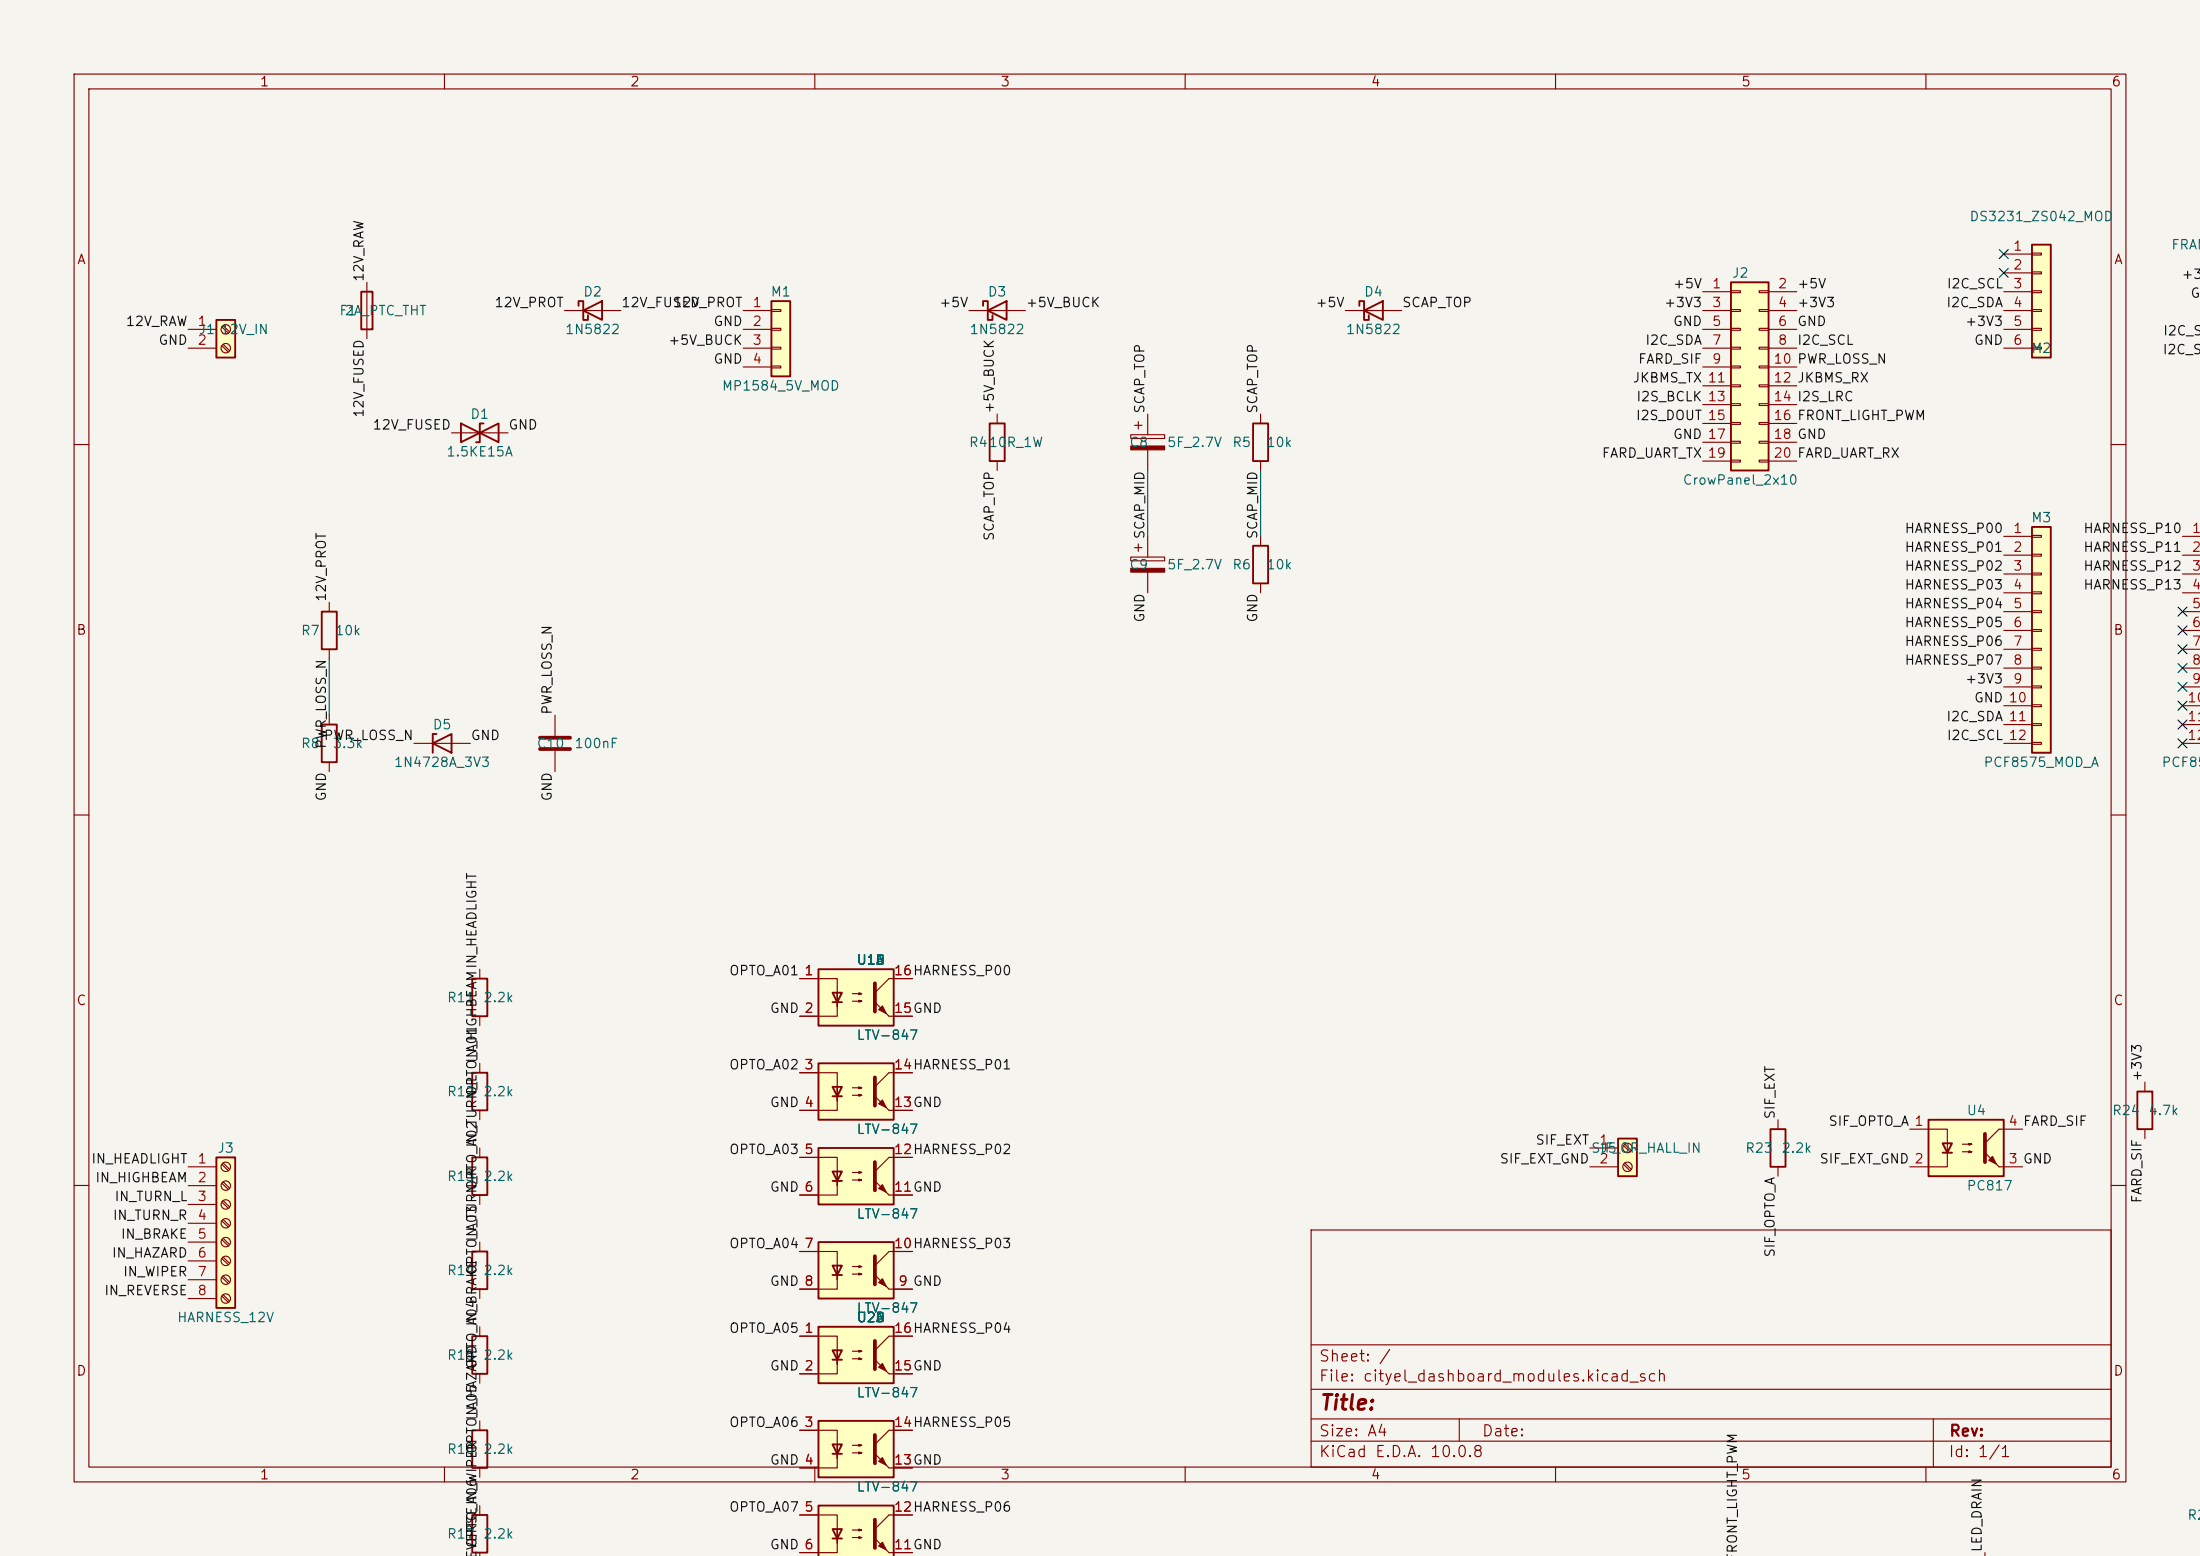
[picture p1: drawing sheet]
<svg xmlns="http://www.w3.org/2000/svg" width="297mm" height="210mm" viewBox="0 0 297 210" stroke-linecap="round" stroke-linejoin="round" font-family="sans-serif">
<path d="M0 0h297v210h-297z" fill="#f5f4ef" stroke="#f5f4ef" stroke-width=".14"/>
<g fill="none" stroke="#840000" stroke-width=".15">
<path d="M10 10h277v190h-277zM12 12h273v186h-273zM60 10v2M110 10v2M160 10v2M210 10v2M260 10v2M10 60h2M152.7 75.2h4.5v.5h-4.5zM153.2 73.9h1M153.7 73.4v1M154.9 72.4v2.8"/>
<path d="M154.9 77.2v2.8M285 60h2M74.9 96.5v2.8M10 110h2M74.9 101.3v2.8M285 110h2M10 160h2M177 166h108v32h-108zM285 160h2M60 198v2M110 198v2M160 198v2"/>
<path d="M177 194.5h108M177 191.5h108M177 187.5h108M177 181.5h108M197 191.5v3M210 198v2M260 198v2M261 191.5v6.5"/>
</g>
<path d="M72.9 99.6h4.1M72.9 101.1h4.1" fill="none" stroke="#840000" stroke-width=".51"/>
<path d="M152.7 76.7h4.5v.5h-4.5z" fill="#840000" stroke="#840000" stroke-width=".15"/>
<path d="M274.3 71.1h2.6v30.5h-2.6z" fill="#ffffc2"/>
<path d="M274.3 71.1h2.6v30.5h-2.6z" fill="none" stroke="#840000" stroke-width=".25"/>
<g fill="none" stroke="#840000" stroke-width=".15">
<path d="M152.7 58.7h4.5v.5h-4.5zM153.2 57.4h1M153.7 56.9v1M154.9 55.9v2.8M154.9 60.7v2.8M270.5 72.4h3.8M270.5 74.9h3.8M270.5 77.5h3.8M274.3 72.3h1.3v.2h-1.3zM274.3 74.8h1.3v.3h-1.3zM274.3 77.3h1.3v.3h-1.3zM274.3 79.9h1.3v.2h-1.3z"/>
<path d="M270.5 80h3.8M270.5 82.6h3.8M270.5 85.1h3.8M270.5 87.6h3.8M270.5 90.2h3.8M270.5 92.7h3.8M270.5 95.3h3.8M270.5 97.8h3.8M274.3 82.4h1.3v.3h-1.3zM274.3 85h1.3v.2h-1.3zM274.3 87.5h1.3v.3h-1.3zM274.3 90h1.3v.3h-1.3z"/>
<path d="M274.3 92.6h1.3v.2h-1.3zM274.3 95.1h1.3v.3h-1.3zM274.3 97.7h1.3v.2h-1.3zM270.5 100.3h3.8M274.3 100.2h1.3v.3h-1.3z"/>
</g>
<path d="M152.7 60.2h4.5v.5h-4.5z" fill="#840000" stroke="#840000" stroke-width=".15"/>
<path d="M218.4 153.7h2.6v5.1h-2.6z" fill="#ffffc2"/>
<path d="M169.2 57.2h2v5h-2zM183.5 41.3v-.7h.6v2.6h.7v-.7M184.1 41.9l2.6-1.3v2.6zM169.2 73.7h2v5h-2zM218.4 153.7h2.6v5.1h-2.6zM239 152.4h2v5.1h-2zM63.8 168.9h2v5.1h-2zM63.8 180.3h2v5.1h-2zM63.8 193h2v5.1h-2zM63.8 204.5h2v5.1h-2z" fill="none" stroke="#840000" stroke-width=".25"/>
<g fill="none" stroke="#840000" stroke-width=".15">
<path d="M170.2 55.9v1.3M181.6 41.9h7.6M170.2 62.2v1.3M170.2 72.4v1.3M170.2 78.7v1.3M294.6 72.4h2.5M294.6 74.9h2.5M294.6 77.5h2.5M294.6 80h2.5M294.6 82.6h2.5M294.6 85.1h2.5M294.6 87.6h2.5"/>
<path d="M294.6 90.2h2.5M294.6 92.7h2.5M294.6 95.3h2.5M294.6 97.8h2.5M294.6 100.3h2.5M214.6 154.9h3.8M214.6 157.5h3.8M219.2 154.6l.8 .8M219.2 157.1l.8 .9M219.4 154.4l.8 .9M219.4 157l.8 .8M240 151.1v1.3"/>
<path d="M240 157.5v1.3M64.8 167.6v1.3M64.8 174v1.3M64.8 179.1v1.2M64.8 185.4v1.3M64.8 191.8v1.2M64.8 198.1v1.3M64.8 203.2v1.3M64.8 209.6v.5"/>
<circle cx="219.7" cy="154.9" r=".63"/>
<circle cx="219.7" cy="157.5" r=".63"/>
</g>
<path d="M29.2 156.2h2.5v20.3h-2.5z" fill="#ffffc2"/>
<path d="M29.2 156.2h2.5v20.3h-2.5zM63.8 156.2h2v5.1h-2z" fill="none" stroke="#840000" stroke-width=".25"/>
<g fill="none" stroke="#840000" stroke-width=".15">
<path d="M25.4 157.5h3.8M29.9 157.1l.9 .9M29.9 159.7l.9 .8M30.1 157l.9 .8M30.1 159.5l.9 .9M64.8 154.9v1.3M25.4 160h3.8M25.4 162.6h3.8M25.4 165.1h3.8M25.4 167.6h3.8M25.4 170.2h3.8M25.4 172.7h3.8"/>
<path d="M25.4 175.3h3.8M29.9 162.2l.9 .9M29.9 164.8l.9 .8M29.9 167.3l.9 .8M29.9 169.8l.9 .9M29.9 172.4l.9 .8M29.9 174.9l.9 .9M30.1 162.1l.9 .8M30.1 164.6l.9 .8M30.1 167.1l.9 .9M30.1 169.7l.9 .8M30.1 172.2l.9 .9"/>
<path d="M30.1 174.8l.9 .8M64.8 161.3v1.3"/>
<circle cx="30.5" cy="157.5" r=".63"/>
<circle cx="30.5" cy="162.6" r=".63"/>
<circle cx="30.5" cy="160" r=".63"/>
<circle cx="30.5" cy="165.1" r=".63"/>
<circle cx="30.5" cy="170.2" r=".63"/>
<circle cx="30.5" cy="172.7" r=".63"/>
<circle cx="30.5" cy="175.3" r=".63"/>
<circle cx="30.5" cy="167.6" r=".63"/>
</g>
<path d="M110.5 179.1h10.1v7.6h-10.1z" fill="#ffffc2"/>
<path d="M63.8 132.1h2v5.1h-2zM63.8 144.8h2v5.1h-2zM110.5 179.1h10.1v7.6h-10.1zM112.4 182.2h1.3l-.7 1.3zM112.4 183.5h1.3" fill="none" stroke="#840000" stroke-width=".25"/>
<path d="M64.8 130.8v1.3M64.8 137.2v1.2M64.8 143.5v1.3M64.8 149.9v1.2M107.9 180.3h5.1v3.9v-2M113 183.5v1.9h-5.1M115.1 182.4h1.2l-.3 .1v-.3l.3 .2M115.1 183.4h1.2l-.3 .1v-.2l.3 .1M120 185.4h3.2M123.2 180.3h-3.2l-1.9 1.9" fill="none" stroke="#840000" stroke-width=".15"/>
<path d="M118.1 181v3.8" fill="none" stroke="#840000" stroke-width=".51"/>
<g fill="#840000" stroke="#840000" stroke-width=".15">
<path d="M118.6 184.5l.5-.5 .5 1z"/>
<path d="M118.1 183.5l1.9 1.9z"/>
</g>
<path d="M110.5 167.6h10.1v7.7h-10.1z" fill="#ffffc2"/>
<path d="M110.5 167.6h10.1v7.7h-10.1zM112.4 170.8h1.3l-.7 1.3zM112.4 172.1h1.3" fill="none" stroke="#840000" stroke-width=".25"/>
<path d="M107.9 168.9h5.1v3.8v-1.9M113 172.1v1.9h-5.1M115.1 170.9h1.2l-.3 .2v-.3l.3 .1M115.1 172h1.2l-.3 .1v-.3l.3 .2M120 174h3.2M123.2 168.9h-3.2l-1.9 1.9" fill="none" stroke="#840000" stroke-width=".15"/>
<path d="M118.1 169.5v3.9" fill="none" stroke="#840000" stroke-width=".51"/>
<g fill="#840000" stroke="#840000" stroke-width=".15">
<path d="M118.6 173.1l.5-.5 .5 1z"/>
<path d="M118.1 172.1l1.9 1.9z"/>
</g>
<path d="M110.5 154.9h10.1v7.7h-10.1z" fill="#ffffc2"/>
<path d="M110.5 154.9h10.1v7.7h-10.1zM112.4 158.1h1.3l-.7 1.3zM112.4 159.4h1.3" fill="none" stroke="#840000" stroke-width=".25"/>
<path d="M107.9 156.2h5.1v3.8v-1.9M113 159.4v1.9h-5.1M115.1 158.2h1.2l-.3 .2v-.3l.3 .1M115.1 159.3h1.2l-.3 .1v-.3l.3 .2M123.2 156.2h-3.2l-1.9 1.9M120 161.3h3.2" fill="none" stroke="#840000" stroke-width=".15"/>
<path d="M118.1 156.8v3.9" fill="none" stroke="#840000" stroke-width=".51"/>
<g fill="#840000" stroke="#840000" stroke-width=".15">
<path d="M118.6 160.4l.5-.5 .5 1z"/>
<path d="M118.1 159.4l1.9 1.9z"/>
</g>
<path d="M260.3 151.1h10.2v7.7h-10.2z" fill="#ffffc2"/>
<path d="M260.3 151.1h10.2v7.7h-10.2zM262.3 154.3h1.2l-.6 1.3zM262.3 155.6h1.2" fill="none" stroke="#840000" stroke-width=".25"/>
<path d="M257.8 152.4h5.1v5.1h-5.1M264.9 154.4h1.3l-.4 .2v-.3l.4 .1M264.9 155.4h1.3l-.4 .2v-.3l.4 .1M269.9 157.5h3.1M273 152.4h-3.1l-1.9 1.9" fill="none" stroke="#840000" stroke-width=".15"/>
<path d="M268 153v3.8" fill="none" stroke="#840000" stroke-width=".51"/>
<g fill="#840000" stroke="#840000" stroke-width=".15">
<path d="M268.5 156.6l.5-.5 .5 1z"/>
<path d="M268 155.6l1.9 1.9z"/>
</g>
<path d="M110.5 130.8h10.1v7.6h-10.1z" fill="#ffffc2"/>
<path d="M110.5 130.8h10.1v7.6h-10.1zM112.4 134h1.3l-.7 1.3zM112.4 135.3h1.3" fill="none" stroke="#840000" stroke-width=".25"/>
<path d="M107.9 132.1h5.1v3.8v-1.9M113 135.3v1.9h-5.1M115.1 134.1h1.2l-.3 .1v-.2l.3 .1M115.1 135.1h1.2l-.3 .2v-.3l.3 .1M120 137.2h3.2M123.2 132.1h-3.2l-1.9 1.9" fill="none" stroke="#840000" stroke-width=".15"/>
<path d="M118.1 132.7v3.8" fill="none" stroke="#840000" stroke-width=".51"/>
<g fill="#840000" stroke="#840000" stroke-width=".15">
<path d="M118.6 136.3l.5-.5 .5 1z"/>
<path d="M118.1 135.3l1.9 1.9z"/>
</g>
<path d="M274.3 33h2.6v15.3h-2.6z" fill="#ffffc2"/>
<path d="M274.3 33h2.6v15.3h-2.6z" fill="none" stroke="#840000" stroke-width=".25"/>
<path d="M270.5 34.3h3.8M270.5 36.8h3.8M270.5 39.4h3.8M274.3 34.2h1.3v.2h-1.3zM274.3 36.7h1.3v.3h-1.3zM274.3 39.2h1.3v.3h-1.3zM270.5 41.9h3.8M270.5 44.5h3.8M270.5 47h3.8M274.3 41.8h1.3v.2h-1.3zM274.3 44.3h1.3v.3h-1.3zM274.3 46.9h1.3v.2h-1.3z" fill="none" stroke="#840000" stroke-width=".15"/>
<path d="M110.5 143.5h10.1v7.6h-10.1z" fill="#ffffc2"/>
<path d="M110.5 143.5h10.1v7.6h-10.1zM112.4 146.7h1.3l-.7 1.3zM112.4 148h1.3M288.5 147.3h2.1v5.1h-2.1z" fill="none" stroke="#840000" stroke-width=".25"/>
<path d="M107.9 144.8h5.1v3.8v-1.9M113 148v1.9h-5.1M115.1 146.8h1.2l-.3 .1v-.2l.3 .1M115.1 147.8h1.2l-.3 .2v-.3l.3 .1M120 149.9h3.2M123.2 144.8h-3.2l-1.9 1.9M289.6 146.1v1.2M289.6 152.4v1.3" fill="none" stroke="#840000" stroke-width=".15"/>
<path d="M118.1 145.4v3.8" fill="none" stroke="#840000" stroke-width=".51"/>
<g fill="#840000" stroke="#840000" stroke-width=".15">
<path d="M118.6 149l.5-.5 .5 1z"/>
<path d="M118.1 148l1.9 1.9z"/>
</g>
<path d="M110.5 203.2h10.1v6.9h-10.1z" fill="#ffffc2"/>
<path d="M110.5 210.1v-6.9h10.1v6.9M112.4 206.4h1.3l-.7 1.2zM112.4 207.6h1.3" fill="none" stroke="#840000" stroke-width=".25"/>
<path d="M107.9 204.5h5.1v3.8v-1.9M113 207.6v2h-5.1M115.1 206.5h1.2l-.3 .1v-.2l.3 .1M115.1 207.5h1.2l-.3 .1v-.2l.3 .1M120 209.6h3.2M123.2 204.5h-3.2l-1.9 1.9M268 209.6v.5" fill="none" stroke="#840000" stroke-width=".15"/>
<path d="M118.1 205.1v3.8" fill="none" stroke="#840000" stroke-width=".51"/>
<g fill="#840000" stroke="#840000" stroke-width=".15">
<path d="M118.6 208.7l.5-.5 .5 1z"/>
<path d="M118.1 207.6l1.9 2z"/>
</g>
<path d="M233.7 38.1h5.1v25.4h-5.1z" fill="#ffffc2"/>
<path d="M233.7 38.1h5.1v25.4h-5.1z" fill="none" stroke="#840000" stroke-width=".25"/>
<g fill="none" stroke="#840000" stroke-width=".15">
<path d="M229.9 39.4h3.8M233.7 39.2h1.2v.3h-1.2zM237.5 39.2h1.3v.3h-1.3zM238.8 39.4h3.8M229.9 41.9h3.8M229.9 44.5h3.8M229.9 47h3.8M229.9 49.5h3.8M229.9 52.1h3.8M229.9 54.6h3.8M229.9 57.2h3.8M229.9 59.7h3.8"/>
<path d="M233.7 41.8h1.2v.2h-1.2zM233.7 44.3h1.2v.3h-1.2zM233.7 46.9h1.2v.2h-1.2zM233.7 49.4h1.2v.3h-1.2zM233.7 51.9h1.2v.3h-1.2zM233.7 54.5h1.2v.2h-1.2zM233.7 57h1.2v.3h-1.2zM233.7 59.6h1.2v.2h-1.2zM237.5 41.8h1.3v.2h-1.3zM237.5 44.3h1.3v.3h-1.3zM237.5 46.9h1.3v.2h-1.3zM237.5 49.4h1.3v.3h-1.3z"/>
<path d="M237.5 51.9h1.3v.3h-1.3zM237.5 54.5h1.3v.2h-1.3zM237.5 57h1.3v.3h-1.3zM237.5 59.6h1.3v.2h-1.3zM238.8 41.9h3.8M238.8 44.5h3.8M238.8 47h3.8M238.8 49.5h3.8M238.8 52.1h3.8M238.8 54.6h3.8M238.8 57.2h3.8M238.8 59.7h3.8"/>
<path d="M229.9 62.2h3.8M233.7 62.1h1.2v.3h-1.2zM237.5 62.1h1.3v.3h-1.3zM238.8 62.2h3.8"/>
</g>
<path d="M110.5 191.8h10.1v7.6h-10.1z" fill="#ffffc2"/>
<path d="M110.5 191.8h10.1v7.6h-10.1zM112.4 194.9h1.3l-.7 1.3zM112.4 196.2h1.3" fill="none" stroke="#840000" stroke-width=".25"/>
<path d="M107.9 193h5.1v3.9v-2M113 196.2v1.9h-5.1M115.1 195.1h1.2l-.3 .1v-.3l.3 .2M115.1 196.1h1.2l-.3 .1v-.2l.3 .1M120 198.1h3.2M123.2 193h-3.2l-1.9 1.9" fill="none" stroke="#840000" stroke-width=".15"/>
<path d="M118.1 193.7v3.8" fill="none" stroke="#840000" stroke-width=".51"/>
<g fill="#840000" stroke="#840000" stroke-width=".15">
<path d="M118.6 197.2l.5-.5 .5 1z"/>
<path d="M118.1 196.2l1.9 1.9z"/>
</g>
<path d="M104.1 40.6h2.6v10.2h-2.6z" fill="#ffffc2"/>
<path d="M62.2 57.2v2.5l5.1-2.5v2.5zM65.3 57.2h-.5v2.5h-.5M78.1 41.3v-.7h.6v2.6h.7v-.7M78.7 41.9l2.6-1.3v2.6zM104.1 40.6h2.6v10.2h-2.6zM43.4 82.6h2.1v5h-2.1z" fill="none" stroke="#840000" stroke-width=".25"/>
<path d="M61 58.4h7.6M76.2 41.9h7.6M100.3 41.9h3.8M100.3 44.5h3.8M100.3 47h3.8M100.3 49.5h3.8M104.1 41.8h1.3v.2h-1.3zM104.1 44.3h1.3v.3h-1.3zM104.1 46.9h1.3v.2h-1.3zM104.1 49.4h1.3v.3h-1.3zM44.4 81.3v1.3M44.4 87.6v1.3" fill="none" stroke="#840000" stroke-width=".15"/>
<path d="M29.2 43.2h2.5v5.1h-2.5z" fill="#ffffc2"/>
<path d="M48.8 39.4h1.5v5.1h-1.5zM29.2 43.2h2.5v5.1h-2.5zM132.7 41.3v-.7h.6v2.6h.7v-.7M133.3 41.9l2.6-1.3v2.6zM133.6 57.2h2v5h-2zM43.4 97.8h2.1v5.1h-2.1zM58.9 99.1h-.5v2.5M58.4 100.3l2.6-1.2v2.5z" fill="none" stroke="#840000" stroke-width=".25"/>
<g fill="none" stroke="#840000" stroke-width=".15">
<path d="M49.5 38.1v7.6M25.4 44.5h3.8M25.4 47h3.8M29.9 44.1l.9 .9M29.9 46.7l.9 .8M30.1 43.9l.9 .9M30.1 46.5l.9 .8M130.8 41.9h7.6M134.6 55.9v1.3M134.6 62.2v1.3M44.4 96.5v1.3M44.4 102.9v1.2"/>
<path d="M55.9 100.3h7.6M107.9 132.1h2.6M107.9 137.2h2.6M120.6 132.1h2.6M120.6 137.2h2.6M107.9 156.2h2.6M107.9 144.8h2.6M107.9 149.9h2.6M120.6 156.2h2.6M120.6 144.8h2.6M120.6 149.9h2.6M107.9 168.9h2.6"/>
<path d="M107.9 174h2.6M107.9 161.3h2.6M120.6 168.9h2.6M120.6 174h2.6M120.6 161.3h2.6M107.9 193h2.6M107.9 198.1h2.6M107.9 180.3h2.6M107.9 185.4h2.6M120.6 193h2.6M120.6 198.1h2.6M120.6 180.3h2.6"/>
<path d="M120.6 185.4h2.6M107.9 204.5h2.6M107.9 209.6h2.6M120.6 204.5h2.6M120.6 209.6h2.6"/>
<circle cx="30.5" cy="44.4" r=".63"/>
<circle cx="30.5" cy="47" r=".63"/>
</g>
<path d="M154.9 63.5v8.9M170.2 63.5v8.9M44.4 88.9v7.6" fill="none" stroke="#009600" stroke-width=".15"/>
<g fill="none" stroke="#000084" stroke-width=".15">
<path d="M269.9 36.2l1.2 1.2M269.9 33.7l1.2 1.2M271.1 36.2l-1.2 1.2M271.1 33.7l-1.2 1.2M294 89.6l1.2 1.2M294 81.9l1.2 1.3M294 84.5l1.2 1.2M294 87l1.2 1.2M294 92.1l1.2 1.2M294 94.6l1.2 1.3M294 97.2l1.2 1.2M294 99.7l1.2 1.2"/>
<path d="M295.2 89.6l-1.2 1.2M295.2 81.9l-1.2 1.3M295.2 84.5l-1.2 1.2M295.2 87l-1.2 1.2M295.2 92.1l-1.2 1.2M295.2 94.6l-1.2 1.3M295.2 97.2l-1.2 1.2M295.2 99.7l-1.2 1.2"/>
</g>
<text font-size="2" fill="#840000" x="178" y="190.8">Title:</text>
<g font-size="1.5" fill="#840000">
<text x="178" y="184.1">Sheet: /</text>
<text x="178" y="186.8">File: cityel_dashboard_modules.kicad_sch</text>
<text x="178" y="197">KiCad E.D.A. 10.0.8</text>
<text x="178" y="194.2">Size: A4</text>
<text x="200" y="194.2">Date:</text>
<text x="263" y="197">Id: 1/1</text>
<text x="263" y="194.2">Rev:</text>
</g>
<g font-size="1.3" fill="#840000">
<text x="35" y="12">1</text>
<text x="85" y="12">2</text>
<text x="135" y="12">3</text>
<text x="185" y="12">4</text>
<text x="235" y="12">5</text>
<text x="285" y="12">6</text>
<text x="10.3" y="36">A</text>
<text x="285.3" y="36">A</text>
<text x="10.2" y="86">B</text>
<text x="285.2" y="86">B</text>
<text x="10.2" y="136">C</text>
<text x="285.2" y="136">C</text>
<text x="10.2" y="186">D</text>
<text x="285.2" y="186">D</text>
<text x="35" y="200">1</text>
<text x="85" y="200">2</text>
<text x="135" y="200">3</text>
<text x="185" y="200">4</text>
<text x="235" y="200">5</text>
<text x="285" y="200">6</text>
</g>
<g font-size="1.3" fill="#006464">
<text x="265.8" y="30.2">DS3231_ZS042_MOD</text>
<text x="293" y="34">FRAM_</text>
<text x="78.6" y="40.3">D2</text>
<text x="104" y="40.3">M1</text>
<text x="133.3" y="40.3">D3</text>
<text x="184.1" y="40.3">D4</text>
<text x="233.7" y="37.8">J2</text>
<text x="26.7" y="45.4">J1</text>
<text x="29.7" y="45.4">12V_IN</text>
<text x="45.7" y="42.9">F1</text>
<text x="46.4" y="42.9">2A_PTC_THT</text>
<text x="76.2" y="45.4">1N5822</text>
<text x="130.8" y="45.4">1N5822</text>
<text x="181.6" y="45.4">1N5822</text>
<text x="274.1" y="48">M2</text>
<text x="97.4" y="53">MP1584_5V_MOD</text>
<text x="63.4" y="56.8">D1</text>
<text x="60.2" y="61.9">1.5KE15A</text>
<text x="130.7" y="60.7">R410R_1W</text>
<text x="152.4" y="60.7">C8</text>
<text x="157.5" y="60.7">5F_2.7V</text>
<text x="166.3" y="60.7">R5</text>
<text x="170.9" y="60.7">10k</text>
<text x="227.1" y="65.7">CrowPanel_2x10</text>
<text x="274.1" y="70.8">M3</text>
<text x="152.4" y="77.2">C9</text>
<text x="157.5" y="77.2">5F_2.7V</text>
<text x="166.3" y="77.2">R6</text>
<text x="170.9" y="77.2">10k</text>
<text x="40.5" y="86.1">R7</text>
<text x="45.1" y="86.1">10k</text>
<text x="40.5" y="101.3">R8</text>
<text x="44.8" y="101.3">3.3k</text>
<text x="58.3" y="98.8">D5</text>
<text x="72.4" y="101.3">C10</text>
<text x="77.5" y="101.3">100nF</text>
<text x="53.1" y="103.8">1N4728A_3V3</text>
<text x="267.7" y="103.8">PCF8575_MOD_A</text>
<text x="291.7" y="103.8">PCF857</text>
<text x="115.6" y="130.5">U1D</text>
<text x="115.6" y="130.5">U1C</text>
<text x="115.6" y="130.5">U1A</text>
<text x="115.6" y="130.5">U1B</text>
<text x="60.3" y="135.6">R11</text>
<text x="65.2" y="135.6">2.2k</text>
<text x="115.6" y="140.7">LTV-847</text>
<text x="60.3" y="148.3">R12</text>
<text x="65.2" y="148.3">2.2k</text>
<text x="29.3" y="155.9">J3</text>
<text x="115.6" y="153.4">LTV-847</text>
<text x="214.7" y="155.9">SIF_OR_HALL_IN</text>
<text x="216" y="155.9">J5</text>
<text x="235.5" y="155.9">R23</text>
<text x="240.4" y="155.9">2.2k</text>
<text x="265.4" y="150.8">U4</text>
<text x="285" y="150.8">R24</text>
<text x="289.9" y="150.8">4.7k</text>
<text x="60.3" y="159.7">R13</text>
<text x="65.2" y="159.7">2.2k</text>
<text x="265.4" y="161">PC817</text>
<text x="115.6" y="164.8">LTV-847</text>
<text x="60.3" y="172.4">R14</text>
<text x="65.2" y="172.4">2.2k</text>
<text x="23.8" y="178.8">HARNESS_12V</text>
<text x="115.6" y="178.8">U2A</text>
<text x="115.6" y="177.5">LTV-847</text>
<text x="115.6" y="178.8">U2C</text>
<text x="115.6" y="178.8">U2B</text>
<text x="115.6" y="178.8">U2D</text>
<text x="60.3" y="183.8">R15</text>
<text x="65.2" y="183.8">2.2k</text>
<text x="115.6" y="188.9">LTV-847</text>
<text x="60.3" y="196.5">R16</text>
<text x="65.2" y="196.5">2.2k</text>
<text x="115.6" y="201.6">LTV-847</text>
<text x="60.3" y="208">R17</text>
<text x="65.2" y="208">2.2k</text>
<text x="295.2" y="205.4">R29</text>
</g>
<g font-size="1.3" fill="#a90000">
<text x="271.7" y="34.2">1</text>
<text x="101.5" y="41.8">1</text>
<text x="231" y="39.2">1</text>
<text x="231" y="41.8">3</text>
<text x="239.9" y="39.2">2</text>
<text x="239.9" y="41.8">4</text>
<text x="271.7" y="36.7">2</text>
<text x="271.7" y="39.2">3</text>
<text x="271.7" y="41.8">4</text>
<text x="26.6" y="44.3">1</text>
<text x="26.6" y="46.9">2</text>
<text x="101.5" y="44.3">2</text>
<text x="101.5" y="46.9">3</text>
<text x="231" y="44.3">5</text>
<text x="231" y="46.9">7</text>
<text x="239.9" y="44.3">6</text>
<text x="239.9" y="46.9">8</text>
<text x="271.7" y="44.3">5</text>
<text x="271.7" y="46.9">6</text>
<text x="101.5" y="49.4">4</text>
<text x="231" y="49.4">9</text>
<text x="239.3" y="49.4">10 PWR_LOSS_N</text>
<text x="239.3" y="51.9">12 JKBMS_RX</text>
<text x="239.3" y="54.5">14 I2S_LRC</text>
<text x="239.3" y="57">16 FRONT_LIGHT_PWM</text>
<text x="239.3" y="59.6">18 GND</text>
<text x="239.3" y="62.1">20 FARD_UART_RX</text>
<text x="271.7" y="72.3">1</text>
<text x="271.7" y="74.8">2</text>
<text x="271.7" y="77.3">3</text>
<text x="295.8" y="72.3">1</text>
<text x="295.8" y="74.8">2</text>
<text x="295.8" y="77.3">3</text>
<text x="271.7" y="79.9">4</text>
<text x="271.7" y="82.4">5</text>
<text x="295.8" y="79.9">4</text>
<text x="295.8" y="82.4">5</text>
<text x="271.7" y="85">6</text>
<text x="271.7" y="87.5">7</text>
<text x="295.8" y="85">6</text>
<text x="295.8" y="87.5">7</text>
<text x="271.7" y="90">8</text>
<text x="271.7" y="92.6">9</text>
<text x="295.2" y="95.1">10</text>
<text x="295.8" y="90">8</text>
<text x="295.8" y="92.6">9</text>
<text x="295.2" y="97.7">11</text>
<text x="295.2" y="100.2">12</text>
<text x="108.5" y="131.9">1</text>
<text x="120.6" y="131.9">16HARNESS_P00</text>
<text x="120.6" y="131.9">16</text>
<text x="108.5" y="137">2</text>
<text x="120.6" y="137">15GND</text>
<text x="120.6" y="137">15</text>
<text x="108.5" y="144.6">3</text>
<text x="108.5" y="149.7">4</text>
<text x="120.6" y="149.7">13GND</text>
<text x="120.6" y="144.6">14HARNESS_P01</text>
<text x="120.6" y="149.7">13</text>
<text x="120.6" y="144.6">14</text>
<text x="215.8" y="154.8">1</text>
<text x="271" y="152.3">4 FARD_SIF</text>
<text x="26.6" y="157.3">1</text>
<text x="26.6" y="159.9">2</text>
<text x="108.5" y="156.1">5</text>
<text x="108.5" y="161.2">6</text>
<text x="120.6" y="161.2">11GND</text>
<text x="120.6" y="156.1">12HARNESS_P02</text>
<text x="120.6" y="161.2">11</text>
<text x="120.6" y="156.1">12</text>
<text x="215.8" y="157.3">2</text>
<text x="271" y="157.3">3 GND</text>
<text x="26.6" y="162.4">3</text>
<text x="26.6" y="165">4</text>
<text x="26.6" y="167.5">5</text>
<text x="26.6" y="170">6</text>
<text x="26.6" y="172.6">7</text>
<text x="108.5" y="168.8">7</text>
<text x="108.5" y="173.9">8</text>
<text x="120.6" y="168.8">10HARNESS_P03</text>
<text x="120.6" y="168.8">10</text>
<text x="121.2" y="173.9">9 GND</text>
<text x="121.2" y="173.9">9</text>
<text x="26.6" y="175.1">8</text>
<text x="108.5" y="180.2">1</text>
<text x="108.5" y="185.3">2</text>
<text x="120.6" y="185.3">15GND</text>
<text x="120.6" y="180.2">16HARNESS_P04</text>
<text x="120.6" y="185.3">15</text>
<text x="120.6" y="180.2">16</text>
<text x="108.5" y="192.9">3</text>
<text x="108.5" y="198">4</text>
<text x="120.6" y="198">13GND</text>
<text x="120.6" y="192.9">14HARNESS_P05</text>
<text x="120.6" y="198">13</text>
<text x="120.6" y="192.9">14</text>
<text x="108.5" y="204.3">5</text>
<text x="108.5" y="209.4">6</text>
<text x="120.6" y="209.4">11GND</text>
<text x="120.6" y="204.3">12HARNESS_P06</text>
<text x="120.6" y="209.4">11</text>
<text x="120.6" y="204.3">12</text>
</g>
<g font-size="1.3" fill="#0f0f0f">
<text x="49.4" y="38.1" transform="rotate(-90 49.4 38.1)">12V_RAW</text>
<text x="66.7" y="41.8">12V_PROT</text>
<text x="83.8" y="41.8">12V_FUSED</text>
<text x="90.8" y="41.8">12V_PROT</text>
<text x="126.7" y="41.8">+5V</text>
<text x="138.4" y="41.8">+5V_BUCK</text>
<text x="177.5" y="41.8">+5V</text>
<text x="189.2" y="41.8">SCAP_TOP</text>
<text x="224.6" y="41.8">+3V3</text>
<text x="225.8" y="39.2">+5V</text>
<text x="242.5" y="39.2">+5V</text>
<text x="242.5" y="41.8">+3V3</text>
<text x="262.7" y="41.8">I2C_SDA</text>
<text x="262.7" y="39.2">I2C_SCL</text>
<text x="294.4" y="38">+3V</text>
<text x="295.6" y="40.5">GN</text>
<text x="16.9" y="44.3">12V_RAW</text>
<text x="21.3" y="46.9">GND</text>
<text x="90.1" y="46.9">+5V_BUCK</text>
<text x="96.2" y="44.3">GND</text>
<text x="222" y="46.9">I2C_SDA</text>
<text x="225.8" y="44.3">GND</text>
<text x="242.5" y="44.3">GND</text>
<text x="242.5" y="46.9">I2C_SCL</text>
<text x="265.2" y="44.3">+3V3</text>
<text x="266.4" y="46.9">GND</text>
<text x="291.9" y="45.6">I2C_SC</text>
<text x="96.2" y="49.4">GND</text>
<text x="220.3" y="51.9">JKBMS_TX 11</text>
<text x="221.1" y="49.4">FARD_SIF</text>
<text x="291.9" y="48.1">I2C_SD</text>
<text x="49.4" y="56.5" transform="rotate(-90 49.4 56.5)">12V_FUSED</text>
<text x="50.2" y="58.3">12V_FUSED</text>
<text x="68.6" y="58.3">GND</text>
<text x="134.5" y="55.9" transform="rotate(-90 134.5 55.9)">+5V_BUCK</text>
<text x="154.8" y="55.9" transform="rotate(-90 154.8 55.9)">SCAP_TOP</text>
<text x="170.1" y="55.9" transform="rotate(-90 170.1 55.9)">SCAP_TOP</text>
<text x="220.8" y="57">I2S_DOUT 15</text>
<text x="220.8" y="54.5">I2S_BCLK 13</text>
<text x="225.8" y="59.6">GND 17</text>
<text x="216.2" y="62.1">FARD_UART_TX 19</text>
<text x="134.5" y="73.1" transform="rotate(-90 134.5 73.1)">SCAP_TOP</text>
<text x="154.8" y="72.9" transform="rotate(-90 154.8 72.9)">SCAP_MID</text>
<text x="170.1" y="72.9" transform="rotate(-90 170.1 72.9)">SCAP_MID</text>
<text x="257" y="72.3">HARNESS_P00</text>
<text x="257" y="74.8">HARNESS_P01</text>
<text x="257" y="77.3">HARNESS_P02</text>
<text x="281.2" y="72.3">HARNESS_P10</text>
<text x="281.2" y="74.8">HARNESS_P11</text>
<text x="281.2" y="77.3">HARNESS_P12</text>
<text x="44.3" y="81.3" transform="rotate(-90 44.3 81.3)">12V_PROT</text>
<text x="257" y="79.9">HARNESS_P03</text>
<text x="257" y="82.4">HARNESS_P04</text>
<text x="281.2" y="79.9">HARNESS_P13</text>
<text x="154.8" y="84.1" transform="rotate(-90 154.8 84.1)">GND</text>
<text x="170.1" y="84.1" transform="rotate(-90 170.1 84.1)">GND</text>
<text x="257" y="85">HARNESS_P05</text>
<text x="257" y="87.5">HARNESS_P06</text>
<text x="257" y="90">HARNESS_P07</text>
<text x="265.2" y="92.6">+3V3</text>
<text x="266.4" y="95.1">GND 10</text>
<text x="43.6" y="100.2">PWR_LOSS_N</text>
<text x="44.3" y="101.2" transform="rotate(-90 44.3 101.2)">PWR_LOSS_N</text>
<text x="63.5" y="100.2">GND</text>
<text x="74.8" y="96.5" transform="rotate(-90 74.8 96.5)">PWR_LOSS_N</text>
<text x="262.7" y="97.7">I2C_SDA 11</text>
<text x="262.7" y="100.2">I2C_SCL 12</text>
<text x="44.3" y="108.2" transform="rotate(-90 44.3 108.2)">GND</text>
<text x="74.8" y="108.2" transform="rotate(-90 74.8 108.2)">GND</text>
<text x="98.3" y="132">OPTO_A01</text>
<text x="103.9" y="137">GND 2</text>
<text x="64.6" y="143.5" transform="rotate(-90 64.6 143.5)">IN_HIGHBEAMIN_HEADLIGHT</text>
<text x="64.6" y="148" transform="rotate(-90 64.6 148)">OPTO_A01</text>
<text x="98.3" y="144.7">OPTO_A02</text>
<text x="103.9" y="149.7">GND 4</text>
<text x="289.4" y="146.1" transform="rotate(-90 289.4 146.1)">+3V3</text>
<text x="64.6" y="155" transform="rotate(-90 64.6 155)">IN_TURN_L</text>
<text x="207.2" y="154.8">SIF_EXT</text>
<text x="239.9" y="151.2" transform="rotate(-90 239.9 151.2)">SIF_EXT</text>
<text x="246.8" y="152.3">SIF_OPTO_A 1</text>
<text x="12.2" y="157.4">IN_HEADLIGHT</text>
<text x="12.8" y="159.9">IN_HIGHBEAM</text>
<text x="64.6" y="160.7" transform="rotate(-90 64.6 160.7)">OPTO_A02</text>
<text x="98.3" y="156.1">OPTO_A03</text>
<text x="103.9" y="161.2">GND 6</text>
<text x="202.4" y="157.4">SIF_EXT_GND</text>
<text x="245.5" y="157.4">SIF_EXT_GND 2</text>
<text x="15.1" y="165">IN_TURN_R</text>
<text x="15.4" y="162.4">IN_TURN_L</text>
<text x="16.2" y="167.5">IN_BRAKE</text>
<text x="64.6" y="167.7" transform="rotate(-90 64.6 167.7)">IN_TURN_R</text>
<text x="289.4" y="162.5" transform="rotate(-90 289.4 162.5)">FARD_SIF</text>
<text x="15" y="170.1">IN_HAZARD</text>
<text x="16.5" y="172.6">IN_WIPER</text>
<text x="64.6" y="172.2" transform="rotate(-90 64.6 172.2)">OPTO_A03</text>
<text x="98.3" y="168.8">OPTO_A04</text>
<text x="103.9" y="173.9">GND 8</text>
<text x="239.9" y="169.8" transform="rotate(-90 239.9 169.8)">SIF_OPTO_A</text>
<text x="14" y="175.1">IN_REVERSE</text>
<text x="64.6" y="179.1" transform="rotate(-90 64.6 179.1)">IN_BRAKE</text>
<text x="64.6" y="184.9" transform="rotate(-90 64.6 184.9)">OPTO_A04</text>
<text x="98.3" y="180.2">OPTO_A05</text>
<text x="103.9" y="185.3">GND 2</text>
<text x="64.6" y="191.8" transform="rotate(-90 64.6 191.8)">IN_HAZARD</text>
<text x="64.6" y="196.3" transform="rotate(-90 64.6 196.3)">OPTO_A05</text>
<text x="98.3" y="192.9">OPTO_A06</text>
<text x="103.9" y="198">GND 4</text>
<text x="64.6" y="209" transform="rotate(-90 64.6 209)">OPTO_A06</text>
<text x="98.3" y="204.3">OPTO_A07</text>
<text x="103.9" y="209.4">GND 6</text>
<text x="267.8" y="209.6" transform="rotate(-90 267.8 209.6)">LED_DRAIN</text>
<text x="64.6" y="210.5" transform="rotate(-90 64.6 210.5)">EVERSEIN_WIPER</text>
<text x="234.8" y="210.8" transform="rotate(-90 234.8 210.8)">FRONT_LIGHT_PWM</text>
</g>
</svg>
